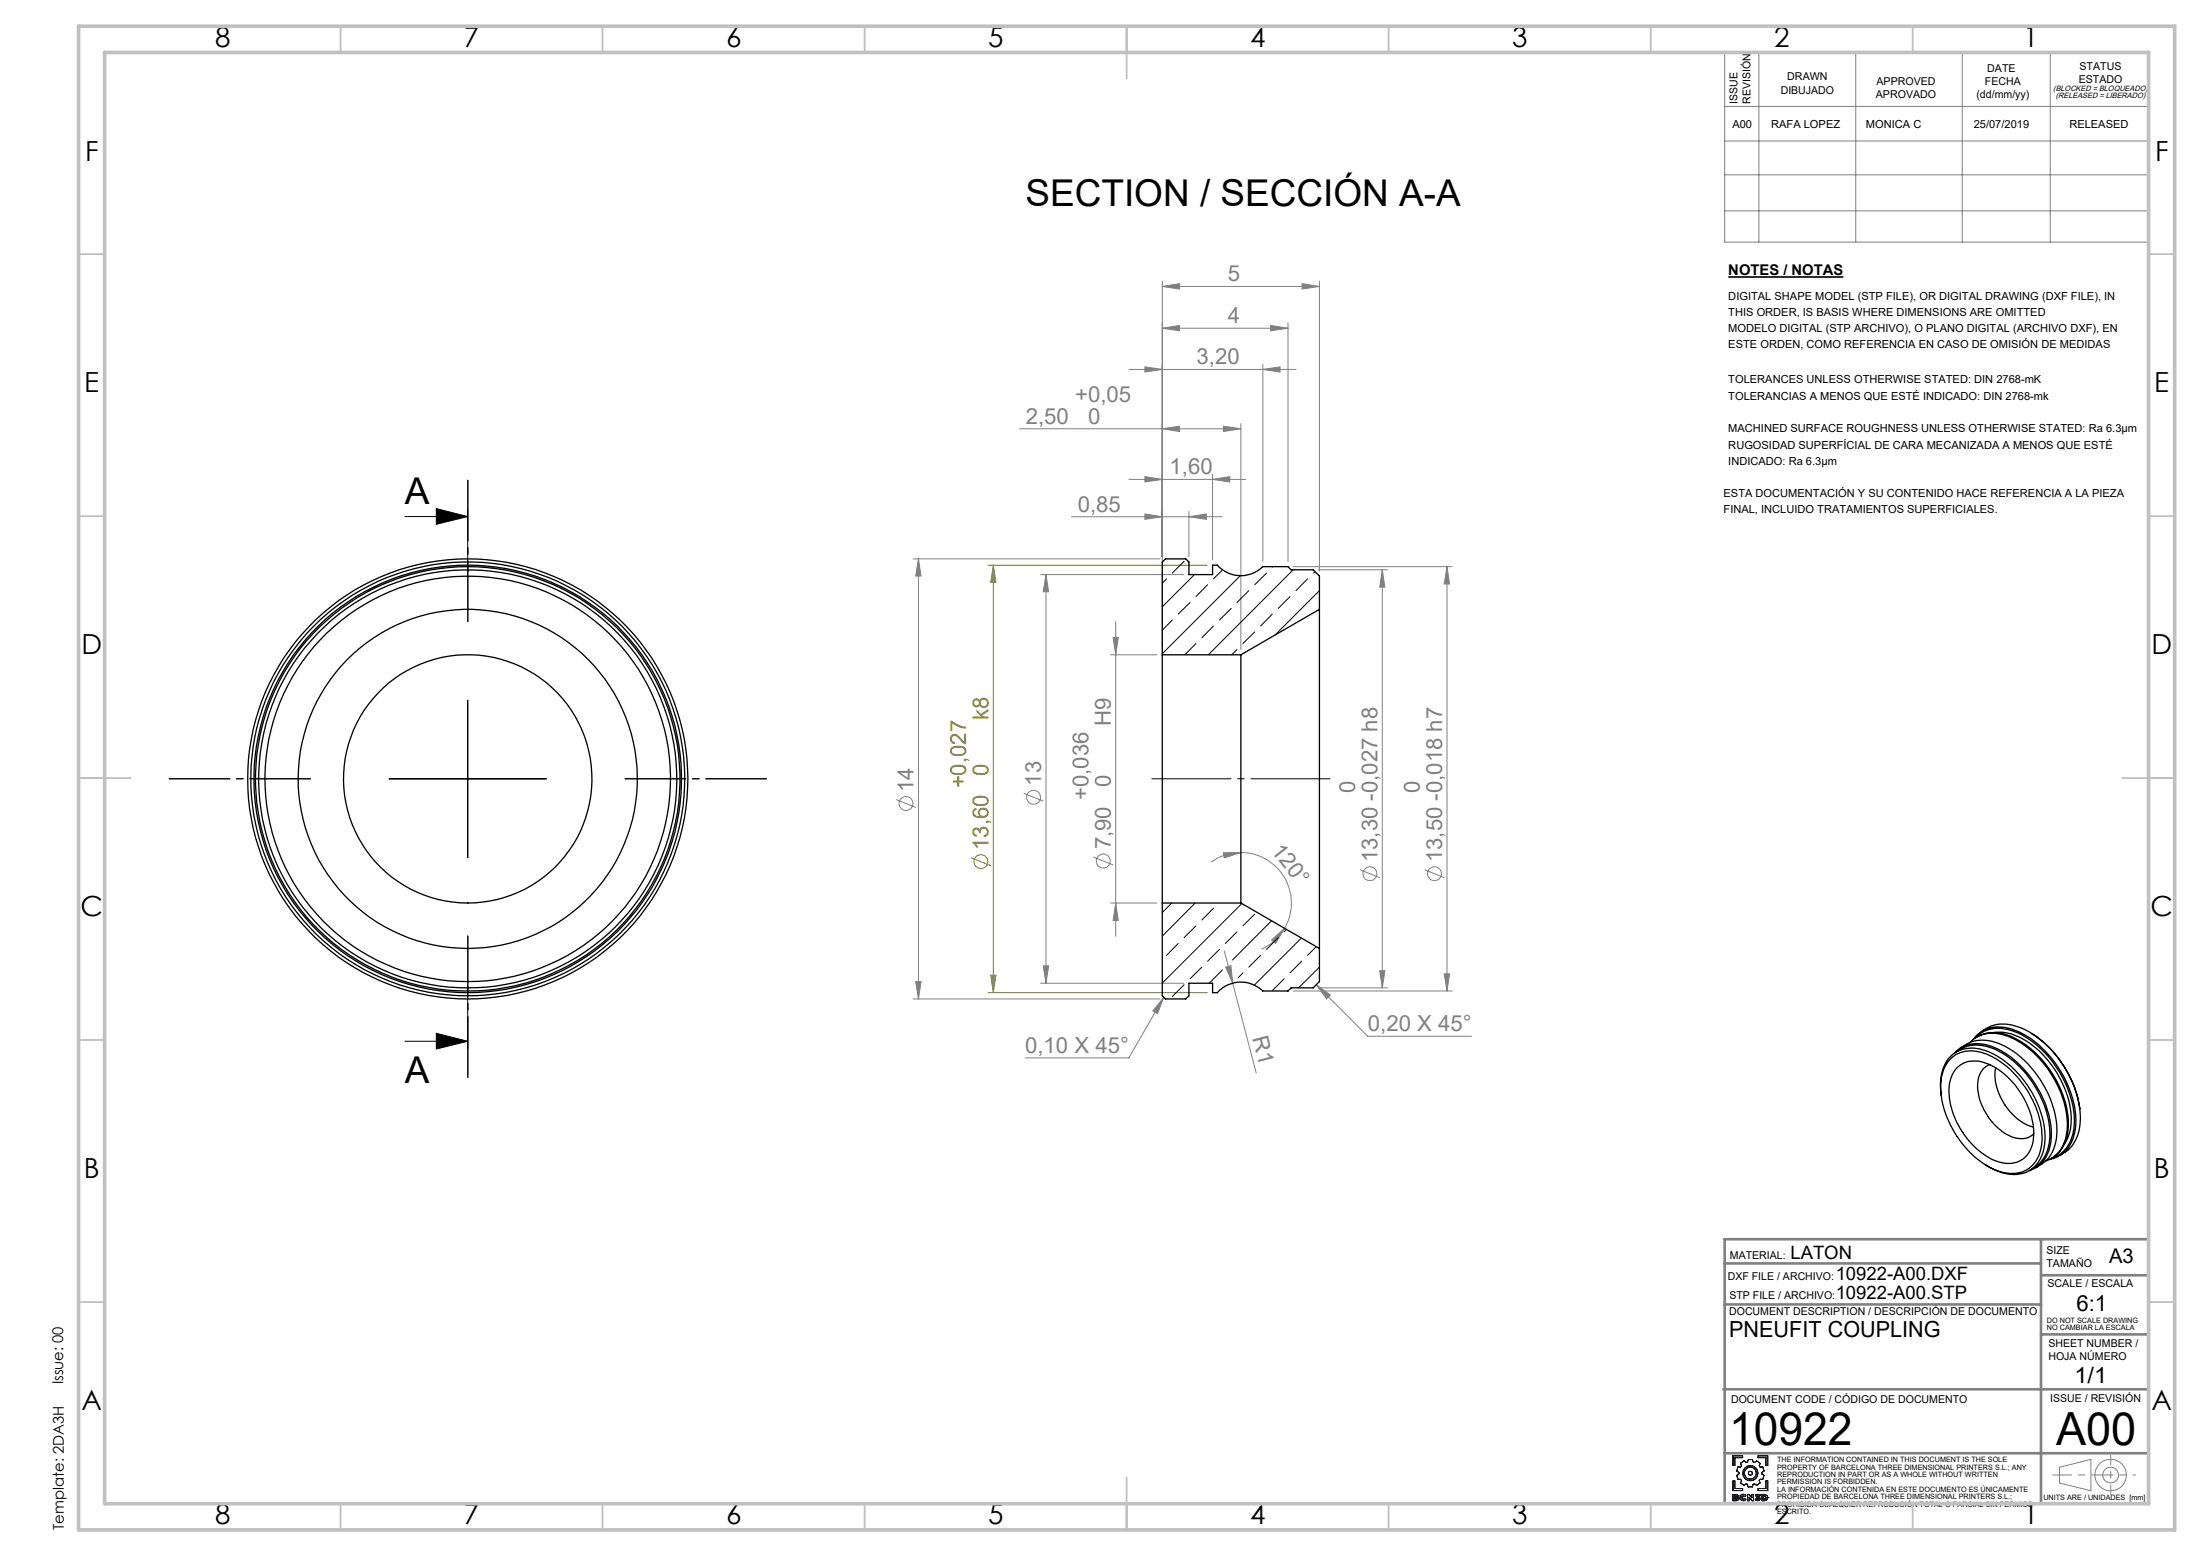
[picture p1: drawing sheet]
<svg xmlns="http://www.w3.org/2000/svg" width="420mm" height="297mm" viewBox="0 0 420 297" stroke-linecap="round" stroke-linejoin="round" font-family="sans-serif">
<path d="M329.8 52.9h22" fill="none" stroke="#000" stroke-width=".32"/>
<g fill="none" stroke="#808080" stroke-width=".19">
<path d="M329.1 10h80.9v36.2h-80.9zM335.6 10v36.2M354.1 10v36.2M374.4 10v36.2M391.2 10v36.2M329.1 20.3h80.9M329.1 26.9h80.9M329.1 33.4h80.9M221.8 54.7l3.3-.6v1.1zM221.8 53.7v70.3M221.8 54.7h30M248.5 54.1l3.3 .6-3.3 .5z"/>
<path d="M251.8 53.7v55.3M329.1 40.2h80.9M215.4 70.5h31.9M218.5 70l3.3 .5-3.3 .5zM221.8 62.6l3.3-.5v1zM221.8 62.6h24M241 70.5l3.3-.5v1zM241 69.5v37.7M242.5 62.1l3.3 .5-3.3 .5zM245.8 61.6v45.6M194.6 81.8h42.2M204.5 98.6h28.7"/>
<path d="M215.4 91.5h22.3M218.5 98.1l3.3 .5-3.3 .5zM218.5 91l3.3 .5-3.3 .5zM221.8 81.8l3.3-.5v1.1zM226.9 98.6l3.3-.5v1zM226.9 97.6v8.7M231.4 91.5l3.3-.5v1zM231.4 90.5v16.4M233.5 81.3l3.3 .5-3.3 .6zM236.8 80.9v43.1M174.2 106.7h47.2M175.3 106.7l.5 3.3h-1.1z"/>
<path d="M175.3 106.7v84M198.6 109.7h27.3M199.6 109.7v78M199.6 109.7l.5 3.3h-1zM212.9 118.6v60.1M246.8 108.2h30.3M251.6 108.8h13.2M263.8 108.8v79.8M263.8 108.8l.5 3.3h-1zM276.1 108.2v81M276.1 108.2l.5 3.3h-1zM211.9 125h8.9"/>
<path d="M212.4 121.7h1l-.5 3.3zM171 152.6l3.8 1.5M195.3 151.4l3.8 1.5M208.6 163.6l3.8 1.5M211.9 172.4h8.9M212.9 172.4l.5 3.3h-1zM233.4 162.8l3.4-.1-3.2 1.1zM236.8 162.7a9.6 9.6 0 0 1 8.3 14.5M236.8 162.7a9.3 9.3 0 0 0-5.7 1.9M242.6 179.4l2.5-2.2-1.7 2.9zM245.1 177.2a9.7 9.7 0 0 1-4.4 4M259.5 166l3.8 1.5"/>
<path d="M271.9 166l3.7 1.5M174.2 190.7h47.2M174.7 187.4h1.1l-.5 3.3zM198.6 187.7h27.3M199.1 184.4h1l-.5 3.3zM222.1 190.4l-1.2 3.1-.9-.5zM222.1 190.4l-6.7 11.5h-19.8M233.6 181.5l1.6 6.2M233.9 184.6l1-.3 .3 3.4zM235.2 187.7l4.5 17.1M246.8 189.2h30.3M251.2 188l2.7 1.9-.7 .8z"/>
<path d="M251.2 188l9.8 9.8h19.8M251.6 188.6h13.2M263.3 185.3h1l-.5 3.3zM275.6 185.9h1l-.5 3.3zM393 280.1l6-1.6v6l-6-1.4z"/>
<circle cx="172.9" cy="153.4" r="1.32"/>
<circle cx="197.2" cy="152.2" r="1.33"/>
<circle cx="210.5" cy="164.3" r="1.33"/>
<circle cx="261.4" cy="166.8" r="1.33"/>
<circle cx="273.7" cy="166.8" r="1.32"/>
<circle cx="402.7" cy="281.6" r="3"/>
<circle cx="402.8" cy="281.5" r="1.49"/>
</g>
<g fill="none" stroke="#808000" stroke-width=".19">
<path d="M188.6 107.9h41.8M189.5 107.9l.5 3.3h-.9zM189.5 107.9v81.6M185.3 163.7l3.8 1.5M188.6 189.5h41.8M189.1 186.2h.9l-.5 3.3z"/>
<circle cx="187.2" cy="164.5" r="1.33"/>
</g>
<path d="M77.3 98.6h12M83.3 97.1l6 1.5-6 1.5zM89.3 97.1v12M89.3 133.7v30M74.3 148.7h29.9M77.3 198.8h12M83.3 197.2l6 1.6-6 1.4zM89.3 188.2v12" fill="none" stroke="#000" stroke-width=".19"/>
<g fill="none" stroke="#191924" stroke-width=".19">
<path d="M330.7 277.9h1.8v.3h-1.5v1.5h-.3zM332.1 279.3l.7-.5 .4 .3 .3-.1 .1-.4h.8l.1 .4 .3 .1 .4-.3 .7 .5-.2 .5 .2 .2h.5l.2 .8-.4 .3v.2l.4 .3-.2 .8h-.5l-.2 .2 .1 .5-.6 .4-.4-.3-.3 .1-.1 .5h-.8l-.2-.5-.2-.1-.4 .3-.7-.4 .2-.5-.2-.2h-.5l-.2-.8 .4-.3v-.2l-.4-.3 .2-.8h.5l.2-.2zM335.5 277.9h1.8v1.8h-.3v-1.5h-1.5zM330.7 282.7h.3v1.4h1.5v.4h-1.8zM331 285.5l.4 .1-.4 .1zM331 286l.4 .1-.4 .1zM331.3 285.3l.3 .1 .1 .1M331.3 285.3h.2l.2 .2M331.3 285.3h-.6v1.2l.9-.1 .2-.3M331.4 285.6h.1M331.4 286.1h.1M331.7 285.5l-.2 .3 .3 .3"/>
<path d="M331.7 285.5h.1M331.8 286.1h.1M332 285.9l.2 .3 .4 .3 .6-.3M332 285.9l.1 .3 .2 .2a.69 .69 0 0 0 .9-.2M332 285.9h.1M332.4 285.9l.1 .2 .2 .1 .2-.2M332.4 285.9l.1 .2 .4-.1M332.4 285.9h.1M332.9 285.7l-.2-.2-.3 .1v.3M332.9 285.7l-.4-.1-.1 .3M332.9 286l.3 .2M333.2 285.5l-.5-.3-.5 .2-.2 .5"/>
<path d="M333.2 285.5a.67 .67 0 0 0-1.1 0l-.1 .4M333.2 285.5l-.3 .2M333.5 285.3h.3l.5 .6v-.6h.3v1.2h-.3l-.5-.7v.7h-.3zM335.1 286l.3 .2 .2-.1-.2 .1zM335.1 286l-.2 .2M335.5 284.1h1.5v-1.4h.3v1.8h-1.8zM335.6 286.1l-.4-.2v-.2l.3-.2h-.5v-.2h.8v.2l-.2 .2 .3 .4M335.6 286.1h.1M335.9 286.1l-.2 .3-.3 .1-.5-.3M335.9 286.1l-.2 .3-.4 .1-.4-.3M335.9 286.1h.1M336.2 285.3h.5l.5 .2 .2 .4-.3 .4-.9 .2z"/>
<path d="M336.6 285.5l.3 .1v.5h-.3zM337 285.9h.1M337.4 285.9h.1"/>
<circle cx="334" cy="281.2" r=".39"/>
<circle cx="334" cy="281.2" r="1.45"/>
<circle cx="334" cy="281.2" r="1.14"/>
</g>
<path d="M253.8 148.7h-34" fill="none" stroke="#000" stroke-width=".19" stroke-dasharray="15.2 1.3 1.3 1.3" stroke-dashoffset=".1"/>
<path d="M89.3 118.7v-27M59.3 148.7h-27M119.3 148.7h27M89.3 178.7v27" fill="none" stroke="#000" stroke-width=".19" stroke-dasharray="15.2 1.3 1.3 1.3" stroke-dashoffset="3.6"/>
<path d="M391.7 281.5h11.1" fill="none" stroke="#808080" stroke-width=".19" stroke-dasharray="15.2 1.3 1.3 1.3" stroke-dashoffset="11.6"/>
<path d="M402.8 281.5h4.7" fill="none" stroke="#808080" stroke-width=".19" stroke-dasharray="15.2 1.3 1.3 1.3" stroke-dashoffset="14.8"/>
<path d="M402.8 277.8v7.4" fill="none" stroke="#808080" stroke-width=".19" stroke-dasharray="15.2 1.3 1.3 1.3" stroke-dashoffset="13.4"/>
<path d="M329.1 236.5h80.9v50.5h-80.9zM389.5 236.5v50.5M329.1 249h60.4M329.1 241.2h60.4M389.5 243.4h20.5M389.5 254.7h20.5M328.9 265.2h81.1M329.1 277.4h80.9" fill="none" stroke="#808080" stroke-width=".5"/>
<g fill="none" stroke="#c0c0c0" stroke-width=".35">
<path d="M65 5v5M115 5v5M165 5v5M215 5v10M265 5v5M315 5v5M365 5v5M15 48.5h5M410 48.5h5M15 98.5h5M410 98.5h5M15 148.5h10"/>
<path d="M405 148.5h10M15 198.5h5M410 198.5h5M15 248.5h5M410 248.5h5M65 287v5M115 287v5M165 287v5M215 282v10M265 287v5M315 287v5M365 287v5"/>
</g>
<path d="M15 5h400v287h-400zM20 10h390v277h-390z" fill="none" stroke="#c0c0c0" stroke-width=".7"/>
<path d="M83.3 97.1l6 1.5-6 1.5zM83.3 197.2l6 1.6-6 1.4z" fill="#000"/>
<path d="M189.5 107.9l.5 3.3h-.9zM189.1 186.2h.9l-.5 3.3z" fill="#808000"/>
<g fill="#808080">
<path d="M233.9 184.6l1-.3 .3 3.4z"/>
<path d="M242.6 179.4l2.5-2.2-1.7 2.9zM233.4 162.8l3.4-.1-3.2 1.1z"/>
<path d="M221.8 54.7l3.3-.6v1.1zM248.5 54.1l3.3 .6-3.3 .5zM221.8 62.6l3.3-.5v1zM242.5 62.1l3.3 .5-3.3 .5zM218.5 98.1l3.3 .5-3.3 .5zM226.9 98.6l3.3-.5v1zM218.5 91l3.3 .5-3.3 .5zM231.4 91.5l3.3-.5v1zM218.5 70l3.3 .5-3.3 .5zM241 70.5l3.3-.5v1zM251.2 188l2.7 1.9-.7 .8zM222.1 190.4l-1.2 3.1-.9-.5z"/>
<path d="M175.3 106.7l.5 3.3h-1.1zM174.7 187.4h1.1l-.5 3.3z"/>
<path d="M276.1 108.2l.5 3.3h-1zM275.6 185.9h1l-.5 3.3zM199.6 109.7l.5 3.3h-1zM199.1 184.4h1l-.5 3.3zM212.4 121.7h1l-.5 3.3zM212.9 172.4l.5 3.3h-1zM263.8 108.8l.5 3.3h-1zM263.3 185.3h1l-.5 3.3z"/>
<path d="M221.8 81.8l3.3-.5v1.1zM233.5 81.3l3.3 .5-3.3 .6z"/>
</g>
<g fill="none" stroke="#000" stroke-width=".25">
<path d="M251.8 116.3v-6.3l-1.2-1.2h-4.2l-.6-.6h-4.8a6 6 0 0 1-8.7-.3h-.9v1.8h-4.5v-2.4l-.6-.6h-3.9l-.6 .6v17.7M251.8 116.3v64.7M251.8 116.3l-15 8.7M221.8 125v47.4M221.8 125h15M236.8 125v47.4M221.8 172.4v17.7l.6 .6h3.9l.6-.6v-2.4h4.5v1.8h.9a6 6 0 0 1 8.7-.3h4.8l.6-.6h4.2l1.2-1.2v-6.4M221.8 172.4h15M236.8 172.4l15 8.6M375.9 199a6.5 6.5 0 0 1 7.6-1.1 19.6 19.6 0 0 1 11 17.1 6.6 6.6 0 0 1-4.2 6.6M376.5 198.4a6.2 6.2 0 0 1 7-2.1 18.9 18.9 0 0 1 11 10.7 14 14 0 0 1 .9 10.9 5.7 5.7 0 0 1-4.3 3.4M376.9 198.1a6.5 6.5 0 0 1 7.6-1.1 19.6 19.6 0 0 1 10.7 12.7 11.3 11.3 0 0 1-.7 9.1 5.3 5.3 0 0 1-2.9 2.2"/>
<path d="M377 198.1a7.2 7.2 0 0 1 7.6 .2 19.8 19.8 0 0 1 10.1 16.6 6.9 6.9 0 0 1-3.1 6.1M378.1 196.9a6.9 6.9 0 0 1 7.2-.8 19.9 19.9 0 0 1 10.9 12.6 11.6 11.6 0 0 1-.6 9.7l-1.1 1.2-1.4 .9M380.4 197.1a10.7 10.7 0 0 1 8.4 3.2 18.9 18.9 0 0 1 6.4 14.2 8.2 8.2 0 0 1-1.3 3.8M387.7 197.3a20.6 20.6 0 0 1 9.2 14.4M370.4 209.1a8.5 8.5 0 0 1 2.1-7.8 6.8 6.8 0 0 1 7.2-.5 19.3 19.3 0 0 1 10.5 16.5 7 7 0 0 1-3 6.1 7 7 0 0 1-6.6-.1l-1.7-.9M372.1 202.2a5.9 5.9 0 0 1 6.3-1.2 17.3 17.3 0 0 1 9.7 9.5 13.4 13.4 0 0 1 1 10 5.5 5.5 0 0 1-6.8 3.3 16.2 16.2 0 0 1-9.8-8.4 14.4 14.4 0 0 1-1.7-11.1l.8-1.5zM373 201a6.4 6.4 0 0 1 7.5-1.1 19.7 19.7 0 0 1 10.2 12.2 11.5 11.5 0 0 1-.2 8.7 5.8 5.8 0 0 1-3.3 2.6M373.1 200.9a7 7 0 0 1 7.5-.7 19.3 19.3 0 0 1 10.6 17 7 7 0 0 1-3.8 6.1M373.3 203.9a5.4 5.4 0 0 1 6.3-.7 15.8 15.8 0 0 1 8.5 13.2 5.2 5.2 0 0 1-3.6 5.5 8.4 8.4 0 0 1-7.1-2.5 15.4 15.4 0 0 1-5.4-12.3 6.3 6.3 0 0 1 1.3-3.2zM374.1 200.1l1-.7a7.9 7.9 0 0 1 8.3 .8 20.1 20.1 0 0 1 9.1 15.5 7.4 7.4 0 0 1-2.9 6.5l-1 .6M379.7 203.2a3.9 3.9 0 0 0-2.3 4 11.3 11.3 0 0 0 6.8 9.9 3.6 3.6 0 0 0 3.9-.7M380.8 203.8a10.8 10.8 0 0 0 3.9 9.6 7.3 7.3 0 0 0 3.3 1.7"/>
<circle cx="89.2" cy="148.7" r="39.9"/>
<circle cx="89.3" cy="148.7" r="42"/>
<circle cx="89.3" cy="148.7" r="41.4"/>
<circle cx="89.3" cy="148.7" r="23.7"/>
<circle cx="89.3" cy="148.7" r="40.5"/>
<circle cx="89.3" cy="148.7" r="38.7"/>
<circle cx="89.3" cy="148.7" r="32.4"/>
<circle cx="89.3" cy="148.7" r="40.8"/>
</g>
<g fill="none" stroke="#000" stroke-width=".19">
<path d="M222.6 110.5l-.8 .8M223.7 118.4l-1.9 1.9M226 107.1l-2.3 2.3M227.1 115l-2.3 2.2M227.9 109.7l-6.1 6.1M230.4 111.6l-2.2 2.3M231.6 119.5l-2.3 2.2M233.3 108.8l-1.7 1.7M235 116.1l-2.3 2.3M236.7 109.9l-14.9 14.9M238.3 112.7l-2.3 2.3M241.7 109.4l-2.3 2.2"/>
<path d="M242.8 117.2l-2.2 2.3M242.9 108.2l-.1 .1M246.2 113.9l-2.3 2.2M246.8 108.8l-16.2 16.2M249.5 110.5l-2.2 2.2M250.9 109.1l-.3 .3M251.8 112.7l-8.5 8.5M228.2 122.8l-2.1 2.2M236 124l-.9 1M239.4 120.6l-2.2 2.2M223.6 172.4l-1.8 1.8M228.1 172.4l-6.3 6.3"/>
<path d="M228.2 176.7l-2.2 2.3M231.6 173.4l-2.3 2.2M236 177.9l-2.2 2.2M237 172.5l-15.2 15.1M239.4 174.5l-2.2 2.2M242.6 175.8l-7.4 7.4M243.9 179l-2.2 2.2M245.5 177.4l-.5 .5M248.4 179l-9 9M224.8 180.1l-2.2 2.2M226 188l-2.3 2.2M229.3 184.6l-2.2 2.2"/>
<path d="M232.7 181.2l-2.3 2.3M233.3 185.1l-2.5 2.6M237.2 185.7l-.9 1M240.6 182.3l-2.3 2.3M245 186.8l-2.2 2.3M248.4 183.5l-2.2 2.2M251.2 180.7l-1.7 1.6M251.8 184.6l-4 4"/>
</g>
<g font-size="8.7">
<text x="330" y="275.9">10922</text>
<text x="392.3" y="275.9">A00</text>
</g>
<g font-size="7.1">
<text x="195.7" y="39.2">SECTION / SECCIÓN A-A</text>
<text x="77.3" y="96.2">A</text>
<text x="77.3" y="206.8">A</text>
</g>
<g font-size="5.3">
<text x="41" y="8.9">8</text>
<text x="88.5" y="8.9">7</text>
<text x="138.5" y="8.9">6</text>
<text x="188.5" y="8.9">5</text>
<text x="238.5" y="8.9">4</text>
<text x="288.5" y="8.9">3</text>
<text x="338.5" y="8.9">2</text>
<text x="386" y="8.9">1</text>
<text x="16.2" y="30.7">F</text>
<text x="411.2" y="30.7">F</text>
<text x="16.1" y="74.9">E</text>
<text x="411.1" y="74.9">E</text>
<text x="15.5" y="124.9">D</text>
<text x="410.5" y="124.9">D</text>
<text x="15.4" y="174.9">C</text>
<text x="410.4" y="174.9">C</text>
<text x="16" y="224.9">B</text>
<text x="411" y="224.9">B</text>
<text x="15.5" y="269.2">A</text>
<text x="410.5" y="269.2">A</text>
<text x="41" y="290.9">8</text>
<text x="88.5" y="290.9">7</text>
<text x="138.5" y="290.9">6</text>
<text x="188.5" y="290.9">5</text>
<text x="238.5" y="290.9">4</text>
<text x="288.5" y="290.9">3</text>
<text x="338.5" y="290.9">2</text>
<text x="386" y="290.9">1</text>
</g>
<g font-size="4.2" fill="#808080">
<text x="234.3" y="53.7">5</text>
<text x="234.3" y="61.7">4</text>
<text x="228.3" y="69.5">3,20</text>
<text x="205.1" y="76.6">+0,05</text>
<text x="195.7" y="80.9">2,50</text>
<text x="207.6" y="80.9">0</text>
<text x="223.2" y="90.5">1,60</text>
<text x="205.7" y="97.7">0,85</text>
<text x="212" y="138.5" transform="rotate(-90 212 138.5)">H9</text>
<text x="198.7" y="150" transform="rotate(-90 198.7 150)">13</text>
<text x="174.3" y="151.2" transform="rotate(-90 174.3 151.2)">14</text>
<text x="207.7" y="152.7" transform="rotate(-90 207.7 152.7)">+0,036</text>
<text x="212" y="150.3" transform="rotate(-90 212 150.3)">0</text>
<text x="258.6" y="151.4" transform="rotate(-90 258.6 151.4)">0</text>
<text x="270.9" y="151.4" transform="rotate(-90 270.9 151.4)">0</text>
<text x="212" y="162.1" transform="rotate(-90 212 162.1)">7,90</text>
<text x="242.5" y="162.4" transform="rotate(52 242.5 162.4)">120°</text>
<text x="262.8" y="164.6" transform="rotate(-90 262.8 164.6)">13,30 -0,027 h8</text>
<text x="275.2" y="164.6" transform="rotate(-90 275.2 164.6)">13,50 -0,018 h7</text>
<text x="261" y="196.8">0,20 X 45°</text>
<text x="195.6" y="200.9">0,10 X 45°</text>
<text x="239" y="198.2" transform="rotate(75 239 198.2)">R1</text>
</g>
<g font-size="4.2" fill="#808000">
<text x="188.6" y="137.4" transform="rotate(-90 188.6 137.4)">k8</text>
<text x="188.6" y="148" transform="rotate(-90 188.6 148)">0</text>
<text x="184.4" y="150.5" transform="rotate(-90 184.4 150.5)">+0,027</text>
<text x="188.6" y="162.3" transform="rotate(-90 188.6 162.3)">13,60</text>
</g>
<g font-size="4.2">
<text x="396.2" y="250.3">6:1</text>
<text x="330" y="255.2">PNEUFIT COUPLING</text>
<text x="395.8" y="264">1/1</text>
</g>
<text font-size="3.9" x="402.5" y="241.1">A3</text>
<g font-size="3.5">
<text x="341.7" y="240.4">LATON</text>
<text x="350.3" y="244.3">10922-A00.DXF</text>
<text x="350.3" y="247.9">10922-A00.STP</text>
</g>
<g font-size="2.8">
<text x="329.8" y="52.6">NOTES / NOTAS</text>
<text x="12.1" y="264.2" transform="rotate(-90 12.1 264.2)">Issue: 00</text>
<text x="12.2" y="292" transform="rotate(-90 12.2 292)">Template: 2DA3H</text>
</g>
<g font-size="2.1">
<text x="339.8" y="17.9">DIBUJADO</text>
<text x="341.1" y="15.4">DRAWN</text>
<text x="358.1" y="16.3">APPROVED</text>
<text x="378.8" y="16.3">FECHA</text>
<text x="379.2" y="13.8">DATE</text>
<text x="396.7" y="15.8">ESTADO</text>
<text x="396.8" y="13.3">STATUS</text>
<text x="331.5" y="19.8" transform="rotate(-90 331.5 19.8)">ISSUE</text>
<text x="334" y="19.8" transform="rotate(-90 334 19.8)">REVISIÓN</text>
<text x="357.9" y="18.8">APROVADO</text>
<text x="377.1" y="18.8">(dd/mm/yy)</text>
<text x="330.6" y="24.3">A00</text>
<text x="338" y="24.3">RAFA LOPEZ</text>
<text x="356.1" y="24.3">MONICA C</text>
<text x="376.6" y="24.3">25/07/2019</text>
<text x="394.9" y="24.3">RELEASED</text>
<text x="329.8" y="57.2">DIGITAL SHAPE MODEL (STP FILE), OR DIGITAL DRAWING (DXF FILE), IN</text>
<text x="329.8" y="60.3">THIS ORDER, IS BASIS WHERE DIMENSIONS ARE OMITTED</text>
<text x="329.8" y="63.4">MODELO DIGITAL (STP ARCHIVO), O PLANO DIGITAL (ARCHIVO DXF), EN</text>
<text x="329.8" y="66.5">ESTE ORDEN, COMO REFERENCIA EN CASO DE OMISIÓN DE MEDIDAS</text>
<text x="329.8" y="73.2">TOLERANCES UNLESS OTHERWISE STATED: DIN 2768-mK</text>
<text x="329.8" y="76.3">TOLERANCIAS A MENOS QUE ESTÉ INDICADO: DIN 2768-mk</text>
<text x="329.8" y="82.5">MACHINED SURFACE ROUGHNESS UNLESS OTHERWISE STATED: Ra 6.3µm</text>
<text x="329.8" y="85.7">RUGOSIDAD SUPERFÍCIAL DE CARA MECANIZADA A MENOS QUE ESTÉ</text>
<text x="329.8" y="88.8">INDICADO: Ra 6.3µm</text>
<text x="328.9" y="94.8">ESTA DOCUMENTACIÓN Y SU CONTENIDO HACE REFERENCIA A LA PIEZA</text>
<text x="328.9" y="98">FINAL, INCLUIDO TRATAMIENTOS SUPERFICIALES.</text>
<text x="390.5" y="239.4">SIZE</text>
<text x="329.7" y="244.3">DXF FILE / ARCHIVO:</text>
<text x="330.1" y="240.4">MATERIAL:</text>
<text x="390.5" y="241.9">TAMAÑO</text>
<text x="390.7" y="245.6">SCALE / ESCALA</text>
<text x="330" y="251">DOCUMENT DESCRIPTION / DESCRIPCIÓN DE DOCUMENTO</text>
<text x="330" y="247.9">STP FILE / ARCHIVO:</text>
<text x="390.9" y="257.1">SHEET NUMBER /</text>
<text x="390.9" y="259.6">HOJA NÚMERO</text>
<text x="330.3" y="267.7">DOCUMENT CODE / CÓDIGO DE DOCUMENTO</text>
<text x="391.2" y="267.5">ISSUE / REVISIÓN</text>
</g>
<g font-size="1.5">
<text x="391.8" y="17.4">(BLOCKED = BLOQUEADO)</text>
<text x="392.3" y="18.8">(RELEASED = LIBERADO)</text>
</g>
<g font-size="1.4">
<text x="390.6" y="252.5">DO NOT SCALE DRAWING</text>
<text x="390.6" y="253.9">NO CAMBIAR LA ESCALA</text>
<text x="339.1" y="279.1">THE INFORMATION CONTAINED IN THIS DOCUMENT IS THE SOLE</text>
<text x="339.1" y="280.5">PROPERTY OF BARCELONA THREE DIMENSIONAL PRINTERS S.L.; ANY</text>
<text x="339.1" y="281.9">REPRODUCTION IN PART OR AS A WHOLE WITHOUT WRITTEN</text>
<text x="339.1" y="283.3">PERMISSION IS FORBIDDEN.</text>
<text x="339.1" y="284.7">LA INFORMACIÓN CONTENIDA EN ESTE DOCUMENTO ES ÚNICAMENTE</text>
<text x="339.1" y="286.1">PROPIEDAD DE BARCELONA THREE DIMENSIONAL PRINTERS S.L.;</text>
<text x="339.1" y="287.6">PROHIBIDA CUALQUIER REPRODUCIÓN TOTAL O PARCIAL SIN PERMISO</text>
<text x="389.9" y="286.3">UNITS ARE / UNIDADES [mm]</text>
<text x="339.1" y="289">ESCRITO.</text>
</g>
</svg>
